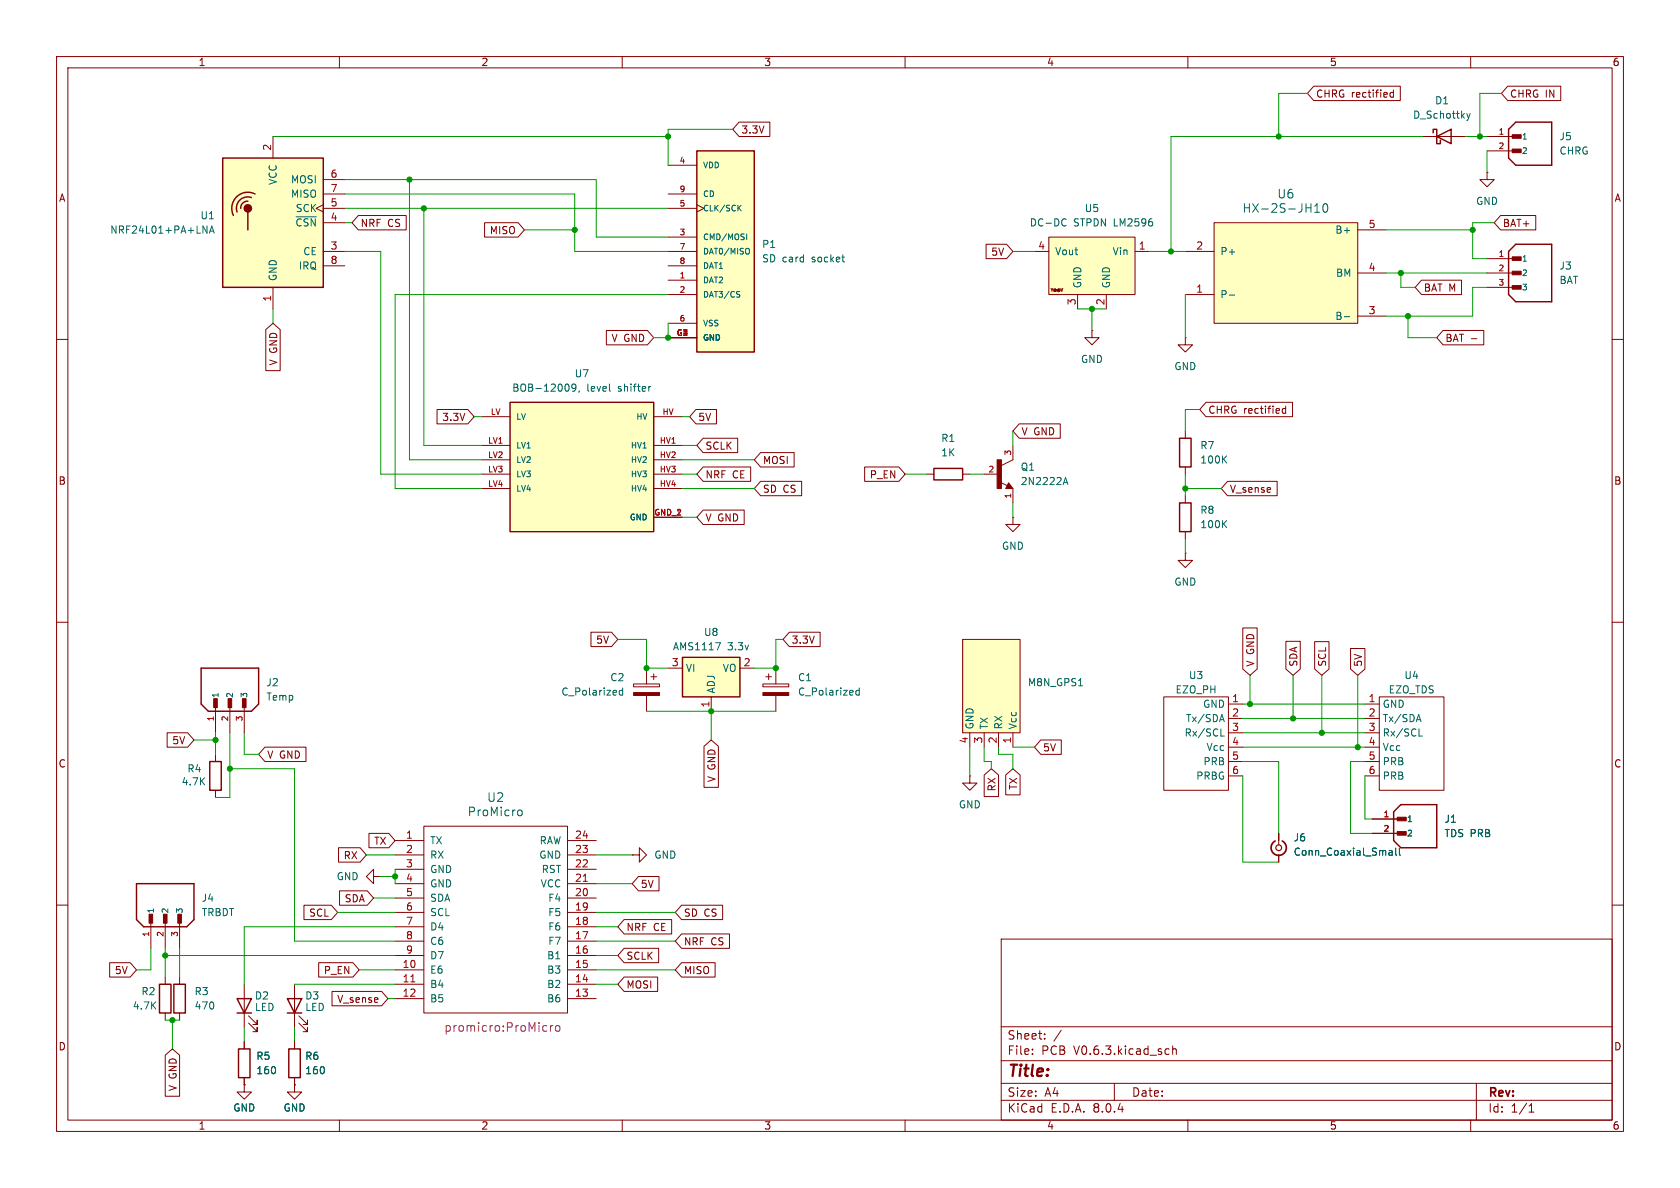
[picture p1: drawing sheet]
<svg xmlns="http://www.w3.org/2000/svg" width="297mm" height="210mm" viewBox="0 0 297 210" stroke-linecap="round" stroke-linejoin="round" font-family="sans-serif">
<g fill="none" stroke="#840000" stroke-width=".18">
<path d="M10 10h277v190h-277zM12 12h273v186h-273zM60 10v2M110 10v2M160 10v2M210 10v2M260 10v2M10 60h2M285 60h2M179.1 78.7v2.6l-2.1 1M174 83.8h2.5M176.8 85.2l1.3 .7"/>
<path d="M179.1 91.4v1.3h1.2l-1.2 1.3-1.3-1.3h1.3M179.1 91.4h.1M179.1 86.4v2.5M10 110h2M285 110h2M38.1 124.5v5M40.6 124.5v5M43.2 124.5v5M10 160h2M242.6 144.8h5M242.6 147.3h5M285 160h2"/>
<path d="M177 166h108v32h-108zM60 198v2M110 198v2M160 198v2M177 194.5h108M177 191.5h108M177 187.5h108M177 181.5h108M182.5 186.3v.1M182.5 185.5v.1M184.7 183.6v.1M184.7 182.8v.1"/>
<path d="M187.6 182.1l-1.3 2M197 191.5v3M206.2 185.4l.5 .1M206.7 186.3l-.5 .1M207.3 185.5l.2-.1 .4 .1 .1 .9M207.3 184.9v1.5M210 198v2M260 198v2M261 191.5v6.5M270.3 196.6h.9M270.3 195.5l.4-.4v1.5"/>
</g>
<g fill="#840000" stroke="#840000" stroke-width=".18">
<path d="M247 147h1.6v.6h-1.6z"/>
<path d="M247 144.5h1.6v.6h-1.6z"/>
<path d="M176.3 81.3h.7v5.1h-.7z"/>
<path d="M178.3 85.3l.8 1.1h-1.3z"/>
<path d="M42.9 123.5h.6v1.6h-.6z"/>
<path d="M40.3 123.5h.7v1.6h-.7z"/>
<path d="M37.8 123.5h.6v1.6h-.6z"/>
</g>
<path d="M35.6 118.1h10.1v6.4l-1.3 1.2h-7.6l-1.2-1.2zM246.4 143.5l1.2-1.3h6.4v7.7h-6.4l-1.2-1.3z" fill="none" stroke="#840000" stroke-width=".25"/>
<path d="M188 85.7l.4-1.3 .4 1.3M188.1 85.3h.6" fill="none" stroke="#006464" stroke-width=".18"/>
<path d="M123.2 26.7h10.1v35.5h-10.1z" fill="#ffffc2"/>
<path d="M123.2 26.7h10.1v35.5h-10.1z" fill="none" stroke="#840000" stroke-width=".25"/>
<path d="M118.1 29.2h5.1M118.1 34.3h5.1M118.1 36.8h5.1M123.2 36.2l1.3 .6-1.3 .7M118.1 49.5h5.1M118.1 57.2h5.1M118.1 47h5.1M118.1 59.7h5.1M118.1 52.1h5.1M118.1 41.9h5.1M118.1 44.5h5.1" fill="none" stroke="#840000" stroke-width=".18"/>
<path d="M130.6 36.7l.4 .6M131 36.3l-.5 .6M130.4 51.5l.4 .1M130.6 52l.2 .2-.2 .3M132 41.4v1M132.2 43.9l.3 .3-.1 .6-.2 .1" fill="none" stroke="#006464" stroke-width=".18"/>
<path d="M39.4 27.9h17.7v22.9h-17.7z" fill="#ffffc2"/>
<path d="M39.4 27.9h17.7v22.9h-17.7zM43.8 35.6a1.23 1.23 0 0 0-1.3 1.2M43.8 37.5v3.1M44.4 34.9a1.99 1.99 0 0 0-2 .5 1.99 1.99 0 0 0-.5 2.1M45.1 34.3a2.84 2.84 0 0 0-3.3 .5 2.84 2.84 0 0 0-.5 3.3M253.4 23.5v-.6h.6v2.5h.6v-.6M254 24.1l2.5-1.2v2.5zM268 21.6h6.3v7.6h-6.3l-1.3-1.3v-5zM37.1 134.6h2v5.1h-2z" fill="none" stroke="#840000" stroke-width=".25"/>
<circle cx="43.8" cy="36.8" r=".63" fill="#840000" stroke="#840000" stroke-width=".25"/>
<g fill="none" stroke="#840000" stroke-width=".18">
<path d="M48.3 24.1v3.8M57.1 36.2l-1.2 .6 1.2 .7M57.1 39.4h3.9M57.1 36.8h3.9M57.1 31.8h3.9M57.1 34.3h3.9M251.5 24.1h7.6M262.9 24.1h5.1M262.9 26.7h5.1M48.3 50.8v3.8M57.1 44.5h3.9M57.1 47h3.9"/>
<path d="M209.5 97.8v1.3h1.3l-1.3 1.2-1.2-1.2h1.2M209.5 97.8h.1M114.3 118.1v2.8M115.1 119.6h1M115.6 119.1v1M135.4 119.6h1M135.9 119.1v1M137.2 118.1v2.8M38.1 133.4v1.2M38.1 139.7v1.3M112 120.9h4.6v.5h-4.6zM114.3 122.9v2.8"/>
<path d="M134.9 120.9h4.5v.5h-4.5zM137.2 122.9v2.8M69.8 148.6h5.1M69.8 151.1h5.1M69.8 158.8h5.1M69.8 156.2h5.1M69.8 153.7h5.1M74.9 146.1h25.4v33h-25.4zM100.3 148.6h5.1M100.3 151.1h5.1M100.3 158.8h5.1M100.3 156.2h5.1"/>
<path d="M100.3 153.7h5.1M111.8 151.1h1.2v-1.2l1.3 1.2-1.3 1.3v-1.3M111.8 151.1h.1M69.8 171.5h5.1M69.8 174h5.1M69.8 176.5h5.1M69.8 168.9h5.1M69.8 166.4h5.1M69.8 163.8h5.1M69.8 161.3h5.1M100.3 171.5h5.1M100.3 174h5.1"/>
<path d="M100.3 176.5h5.1M100.3 168.9h5.1M100.3 166.4h5.1M100.3 163.8h5.1M100.3 161.3h5.1"/>
</g>
<path d="M35.9 39.9l.7 1.3v-1.3M52.4 38.3h3.5M259.3 20.1l.3 .8M259.6 20.9l-.3 .4M259.9 20.1l-.3 .8M37 41.2l.4-1.3 .5 1.3M37.1 40.9h.6M110.1 122.1l-.4-.1-.2 .3 .1 .5h.5M110.1 121.6v1.3M151.9 121.6v1.3M151.9 122.1l-.4-.1-.2 .3 .1 .5h.5M91.7 143.3l.3-.1 .3 .3-.1 .6-.2 .1-.3-.1" fill="none" stroke="#006464" stroke-width=".18"/>
<g fill="#840000" stroke="#840000" stroke-width=".18">
<path d="M134.9 122.4h4.5v.5h-4.5z"/>
<path d="M267.3 26.4h1.6v.6h-1.6z"/>
<path d="M267.3 23.8h1.6v.6h-1.6z"/>
<path d="M112 122.4h4.6v.5h-4.6z"/>
</g>
<path d="M103.1 155.8h.7M72.6 173.6h.8" fill="none" stroke="#a90000" stroke-width=".18"/>
<path d="M96.2 181.3l.5 .1M96.7 182.2l-.5 .1M97.3 181.3v1M97.8 181.3l-.3 .1-.2 .2M98.3 181.4l.2-.1 .4 .1 .1 .6-.2 .2-.3 .1-.2-.1z" fill="none" stroke="#840084" stroke-width=".18"/>
<path d="M120.6 116.2h10.2v7h-10.2z" fill="#ffffc2"/>
<path d="M208.5 77.5h2.1v5.1h-2.1zM120.6 116.2h10.2v7h-10.2zM30.7 174h2.1v5.1h-2.1z" fill="none" stroke="#840000" stroke-width=".25"/>
<path d="M209.5 76.2v1.3M209.5 82.6v1.2M118.1 118.1h2.5M130.8 118.1h2.5M125.7 123.2v2.5M31.7 172.7v1.3M31.7 179.1v1.2" fill="none" stroke="#840000" stroke-width=".18"/>
<path d="M216.3 81.1l.6 .8M216.9 80.6l-.8 .7M126.5 113.6h.9l-.6 1.3" fill="none" stroke="#006464" stroke-width=".18"/>
<path d="M214.6 39.4h25.4v17.8h-25.4z" fill="#ffffc2"/>
<g fill="none" stroke="#840000" stroke-width=".18">
<path d="M214.6 39.4h25.4v17.8h-25.4zM262.9 30.5v1.3h1.3l-1.3 1.2-1.3-1.2h1.3M262.9 30.5h.1M193 58.4v1.3h1.3l-1.3 1.3-1.2-1.3h1.2M193 58.4h.1M209.5 59.7v1.3h1.3l-1.3 1.2-1.2-1.2h1.2M209.5 59.7h.1M209.5 52.1h5.1M209.5 44.5h5.1M240 55.9h5.1M240 48.3h5.1M240 40.6h5.1"/>
<path d="M262.9 48.3h5.1M262.9 45.7h5.1M262.9 50.8h5.1M163.8 83.8h1.3M170.2 83.8h1.2M209.5 87.6v1.3M209.5 94v1.3M171.4 137.2v1.2h1.3l-1.3 1.3-1.2-1.3h1.2M171.4 137.2h.1M241.3 124.5h2.5M241.3 127h2.5M241.3 129.5h2.5"/>
<path d="M241.3 132.1h2.5M241.3 134.6h2.5M241.3 137.2h2.5M243.8 123.2h11.5v16.5h-11.5zM226.1 147.3v2.1M226.1 151.1v1.3M26.7 162.6v5M29.2 162.6v5M29.2 172.7v1.3M29.2 179.1v1.2M31.7 162.6v5M43.2 174v7.6"/>
<path d="M43.9 179.6l1.6 1.5v-.8v.8h-.8M52.1 174v7.6M52.8 179.6l1.6 1.5v-.8v.8h-.8M43.2 184.2v1.2M43.2 190.5v1.3M43.9 180.8l1.6 1.6v-.8v.8h-.8M52.1 191.8v1.2h1.2l-1.2 1.3-1.3-1.3h1.3M52.1 191.8h.1M52.1 184.2v1.2M52.1 190.5v1.3M52.8 180.8l1.6 1.6v-.8v.8h-.8"/>
</g>
<g fill="none" stroke="#006464" stroke-width=".18">
<path d="M232.4 37.5h.9M232.4 36.4l.4-.4v1.5M234.1 36.1l.1-.1a.83 .83 0 0 1 .6 .6 .83 .83 0 0 1-.3 .9h-.1a.83 .83 0 0 1-.6-.6 .83 .83 0 0 1 .3-.8zM217.3 52.2h1M237.6 56h1M216.3 92.6l.6 .7M216.9 92l-.8 .7M250.5 127.2h.6M250.8 126.3l.4 1.3M250.9 130.1h.6M245.6 150.4h.5v.8M245.6 151.1h.5"/>
<path d="M246.1 150.6l-.5 .2M246.7 149.9v1.1l.2 .2M247.4 149.9v1.1l.2 .2"/>
</g>
<circle cx="226.1" cy="149.9" r=".51" fill="none" stroke="#840000" stroke-width=".2"/>
<path d="M225.4 148.7a1.35 1.35 0 0 0-.4 2 1.35 1.35 0 0 0 2.1 0 1.35 1.35 0 0 0-.4-2" fill="none" stroke="#840000" stroke-width=".3"/>
<path d="M266.7 44.5l1.3-1.3h6.3v10.1h-6.3l-1.3-1.2zM165.1 82.8h5.1v2h-5.1zM208.5 88.9h2.1v5.1h-2.1zM24.1 156.2h10.2v6.4l-1.3 1.2h-7.6l-1.3-1.2zM28.2 174h2v5.1h-2zM41.9 176.5h2.5l-1.2 2.6zM41.9 179.1h2.5M50.8 176.5h2.5l-1.2 2.6zM50.8 179.1h2.5M42.2 185.4h2v5.1h-2zM51.1 185.4h2v5.1h-2z" fill="none" stroke="#840000" stroke-width=".25"/>
<g fill="#840000" stroke="#840000" stroke-width=".18">
<path d="M31.4 161.6h.7v1.6h-.7z"/>
<path d="M28.9 161.6h.6v1.6h-.6z"/>
<path d="M26.4 161.6h.6v1.6h-.6z"/>
<path d="M267.3 50.5h1.6v.6h-1.6z"/>
<path d="M267.3 47.9h1.6v.7h-1.6z"/>
<path d="M267.3 45.4h1.6v.6h-1.6z"/>
</g>
<path d="M185.4 41.9h15.3v10.2h-15.3z" fill="#ffffc2"/>
<path d="M182.9 44.5h2.5M185.4 41.9h15.3v10.2h-15.3zM190.5 52.1v2.5M195.6 52.1v2.5M200.7 44.5h2.5M43.2 191.8v1.2h1.2l-1.2 1.3-1.3-1.3h1.3M43.2 191.8h.1" fill="none" stroke="#840000" stroke-width=".18"/>
<path d="M188.1 38.7l.4 .1M188.5 39.8l-.4 .1" fill="none" stroke="#006464" stroke-width=".18"/>
<path d="M170.2 113h10.1v16.5h-10.1z" fill="#ffffc2"/>
<g fill="none" stroke="#840000" stroke-width=".18">
<path d="M170.2 113h10.1v16.5h-10.1zM171.4 129.5v2.6M174 129.5v2.6M176.5 129.5v2.6M179.1 129.5v2.6M205.7 123.2h11.5v16.5h-11.5zM217.2 124.5h2.5M217.2 127h2.5M217.2 129.5h2.5M217.2 132.1h2.5M217.2 134.6h2.5M217.2 137.2h2.5"/>
<path d="M66 154.9v-1.2l-1.2 1.2 1.2 1.3v-1.3h1.3M67.3 154.9h.1"/>
</g>
<path d="M190.7 121.2h.7M215.7 127.2h.6M215.8 130.1h.6M216 126.3l.4 1.3" fill="none" stroke="#006464" stroke-width=".18"/>
<path d="M90.2 71.1h25.4v22.9h-25.4z" fill="#ffffc2"/>
<path d="M90.2 71.1h25.4v22.9h-25.4z" fill="none" stroke="#840000" stroke-width=".25"/>
<g fill="none" stroke="#840000" stroke-width=".18">
<path d="M232.3 15.2h15.3v2.6h-15.3l-1.2-1.3zM246.3 15.9v1.3M246.3 16.4l-.3-.1-.3 .3 .2 .5h.4M266.5 15.2h9.4v2.6h-9.4l-1.1-1.3zM63.3 38.1h8.5v2.5h-8.5l-1.1-1.2zM85.7 39.4h5.9l1.1 1.2-1.1 1.3h-5.9zM130.7 21.6h5.4v2.5h-5.4l-1.2-1.2zM265.3 38.1h6.2v2.5h-6.2l-1.1-1.2zM47 58.3l1.3-1.1 1.2 1.1v7.2h-2.5zM107.2 58.4h7.3l1.1 1.3-1.1 1.3h-7.3zM174.3 43.2h3.7l1.1 1.3-1.1 1.2h-3.7zM251.3 49.5h7.1v2.6h-7.1l-1.1-1.3z"/>
<path d="M255.1 58.4h7.2v2.6h-7.2l-1.1-1.3zM260.1 59.9h1M77.3 72.4h5.4l1.1 1.3-1.1 1.2h-5.4zM85.1 73.7h5.1M85.1 78.7h5.1M115.6 73.7h5M115.6 78.7h5M123 72.4h3.7v2.5h-3.7l-1.1-1.2zM124.3 77.5h6.1v2.5h-6.1l-1.1-1.3zM180.2 74.9h7.2v2.6h-7.2l-1.1-1.3zM213.2 71.1h15.3v2.6h-15.3l-1.1-1.3zM227.3 71.8v1.3"/>
<path d="M227.3 72.3l-.4-.1-.2 .3 .1 .5h.5M85.1 81.3h5.1M85.1 83.8h5.1M85.1 86.4h5.1M115.6 91.4h5M115.6 81.3h5M115.6 83.8h5M115.6 86.4h5M124.3 82.5h8.4v2.6h-8.4l-1.1-1.3zM124.3 90.2h7.3v2.5h-7.3l-1.1-1.3zM134.5 85.1h7.2v2.5h-7.2l-1.2-1.2zM134.5 80h5.9v2.6h-5.9l-1.2-1.3z"/>
<path d="M152.9 82.5h6l1.1 1.3-1.1 1.3h-6zM217 85.1h8.8v2.5h-8.8l-1.1-1.2zM104.5 111.8h3.6l1.1 1.2-1.1 1.3h-3.6zM139.5 111.8h5.5v2.5h-5.5l-1.1-1.3zM219.7 111h2.6v7.3l-1.3 1.1-1.3-1.1zM227.3 113.4h2.6v4.9l-1.3 1.1-1.3-1.1zM232.4 113.4h2.6v4.9l-1.3 1.1-1.3-1.1zM238.8 114.6h2.5v3.7l-1.3 1.1-1.2-1.1zM29.5 129.5h3.7l1.1 1.3-1.1 1.3h-3.7zM46.8 132.1h7.3v2.5h-7.3l-1.1-1.2zM124.5 131.9l1.2-1.1 1.3 1.1v7.3h-2.5zM174 137l1.3-1.1 1.2 1.1v3.8h-2.5z"/>
<path d="M177.8 137l1.3-1.1 1.2 1.1v3.5h-2.5zM184 130.8h3.6v2.6h-3.6l-1.1-1.3zM59.8 149.9h3.9l1.1 1.2-1.1 1.3h-3.9zM60 157.5h4.9l1.1 1.3-1.1 1.2h-4.9zM65.2 147.3h3.5l1.1 1.3-1.1 1.3h-3.5zM112.9 154.9h3.6v2.6h-3.6l-1.1-1.3zM226.1 147.3v1.3M226.1 151.1v1.3M242.6 144.8h5M242.6 147.3h5M19.4 170.2h3.6l1.1 1.3-1.1 1.2h-3.6zM53.7 160h4.9l1.1 1.3-1.1 1.3h-4.9z"/>
<path d="M56.3 170.2h6.1l1.1 1.3-1.1 1.2h-6.1zM58.7 175.3h8.8l1.1 1.2-1.1 1.3h-8.8zM110.3 172.7h6v2.6h-6l-1.1-1.3zM110.3 167.6h6.1v2.6h-6.1l-1.1-1.3zM110.3 162.6h8.4v2.5h-8.4l-1.1-1.3zM120.5 160h7.3v2.6h-7.3l-1.1-1.3zM120.5 170.2h5.9v2.5h-5.9l-1.1-1.2zM120.5 165.1h8.5v2.5h-8.5l-1.1-1.2zM29.2 186.5l1.3-1.1 1.3 1.1v7.3h-2.6zM43.2 191.8h.1M43.2 184.2v1.2M43.2 190.5v1.3"/>
<path d="M52.1 191.8h.1M52.1 184.2v1.2M52.1 190.5v1.3"/>
</g>
<path d="M101.8 68.4l-.2 .3-.4-.1-.1-.2 .1-.4 .4-.1 .2 .1a.84 .84 0 0 1-.4 1.2h-.2M102.4 69.1l-.1 .2M107.8 69.1l.1 .1M115.1 68.3l-.3 .1M245.6 150.4h.5v.8M245.6 151.1h.5M246.1 150.6l-.5 .2M246.7 149.9v1.1l.2 .2M247.4 149.9v1.1l.2 .2" fill="none" stroke="#006464" stroke-width=".18"/>
<g fill="none" stroke="#009600" stroke-width=".18">
<path d="M231.1 16.5h-5v7.6M265.4 16.5h-3.8v7.6M48.3 24.1h69.8M61 34.3h40.6v10.2h16.5M61 36.8h57.1M61 31.8h44.4v10.1h12.7M61 39.4h1.2M72.4 31.8v49.5h12.7M74.9 36.8v41.9h10.2M129.5 22.9h-11.4v6.3M251.5 24.1h-44.5v20.4M259.1 24.1h3.8"/>
<path d="M262.9 26.7v3.8M264.2 39.4h-3.9v6.3h2.6M48.3 54.6v2.6M61 44.5h6.3v39.3h17.8M92.7 40.6h8.9M118.1 52.1h-48.3v34.3h15.3M118.1 57.2v2.5h-2.5M179.1 44.5h3.8M190.5 54.6h5.1M193 54.6v3.8M203.2 44.5h6.3M209.5 52.1v7.6"/>
<path d="M245.1 48.3h17.8M245.1 40.6h15.2M247.6 48.3v2.5h2.6M248.9 55.9v3.8h5.1M262.9 50.8h-2.6v5.1h-15.2M83.8 73.7h1.3M120.6 78.7h2.6M120.6 73.7h1.3M179.1 76.2v2.5M212.1 72.4h-2.6v3.8M120.6 83.8h2.6M120.6 86.4h12.7"/>
<path d="M120.6 81.3h12.7M120.6 91.4h2.6M160 83.8h3.8M171.4 83.8h2.6M179.1 88.9v2.5M209.5 83.8v3.8M209.5 95.3v2.5M209.5 86.4h6.4M109.2 113h5.1v5.1h3.8M138.4 113h-1.2v5.1h-3.9M221 119.4v5.1M228.6 119.4v7.6"/>
<path d="M233.7 119.4v10.1M240 119.4v12.7M34.3 130.8h3.8M38.1 129.5v3.9M40.6 135.9h11.5v30.5h17.7M40.6 129.5v11.5h-2.5M43.2 129.5v3.9h2.5M114.3 125.7h22.9M125.7 125.7v5.1M171.4 132.1v5.1M174 132.1v2.5h1.3v1.3M176.5 132.1v1.3h2.6v2.5"/>
<path d="M179.1 132.1h3.8M219.7 137.2v15.2h6.4M219.7 134.6h6.4v12.7M219.7 129.5h21.6M219.7 132.1h21.6M219.7 124.5h21.6M219.7 127h21.6M241.3 134.6h-2.5v12.7h3.8M241.3 137.2v7.6h1.3M64.8 151.1h5M66 158.8h3.8M67.3 154.9h2.5"/>
<path d="M69.8 153.7v2.5M105.4 151.1h6.4M105.4 156.2h6.4M26.7 167.6v3.9h-2.6M29.2 168.9h40.6M29.2 167.6v5.1M31.7 167.6v5.1M52.1 174h17.7M59.7 161.3h10.1M63.5 171.5h6.3M68.6 176.5h1.2M69.8 163.8h-26.6v10.2"/>
<path d="M105.4 163.8h3.8M105.4 161.3h14M105.4 166.4h14M105.4 174h3.8M105.4 168.9h3.8M105.4 171.5h14M29.2 180.3h2.5M30.5 180.3v5.1M43.2 181.6v2.6M52.1 181.6v2.6"/>
</g>
<g fill="#009600" stroke="#009600" stroke-width=".18">
<circle cx="261.6" cy="24.1" r=".46"/>
<circle cx="226.1" cy="24.1" r=".46"/>
<circle cx="248.9" cy="55.9" r=".46"/>
<circle cx="260.3" cy="40.6" r=".46"/>
<circle cx="209.5" cy="86.4" r=".46"/>
<circle cx="221" cy="124.5" r=".46"/>
<circle cx="233.7" cy="129.5" r=".46"/>
<circle cx="240" cy="132.1" r=".46"/>
<circle cx="228.6" cy="127" r=".46"/>
<circle cx="207" cy="44.5" r=".46"/>
<circle cx="247.6" cy="48.3" r=".46"/>
<circle cx="193" cy="54.6" r=".46"/>
<circle cx="101.6" cy="40.6" r=".46"/>
<circle cx="74.9" cy="36.8" r=".46"/>
<circle cx="72.4" cy="31.8" r=".46"/>
<circle cx="137.2" cy="118.1" r=".46"/>
<circle cx="114.3" cy="118.1" r=".46"/>
<circle cx="69.8" cy="154.9" r=".46"/>
<circle cx="125.7" cy="125.7" r=".46"/>
<circle cx="30.5" cy="180.3" r=".46"/>
<circle cx="118.1" cy="24.1" r=".46"/>
<circle cx="118.1" cy="59.7" r=".46"/>
<circle cx="40.6" cy="135.9" r=".46"/>
<circle cx="38.1" cy="130.8" r=".46"/>
<circle cx="29.2" cy="168.9" r=".46"/>
</g>
<text font-size="2.8" fill="#840000" x="178" y="190.9">Title:</text>
<g font-size="2.1" fill="#006464">
<text x="225.7" y="35.3">U6</text>
<text x="219.6" y="37.8">HX-2S-JH10</text>
<text x="86" y="142">U2</text>
<text x="82.6" y="144.5">ProMicro</text>
</g>
<text font-size="2.1" fill="#840084" x="78.4" y="182.6">promicro:ProMicro</text>
<g font-size="2.1" fill="#840000">
<text x="178" y="184">Sheet:</text>
<text x="178" y="186.7">File:</text>
<text x="184.1" y="186.7">PCB</text>
<text x="189.9" y="186.7">V0.6.3.kicad_sch</text>
<text x="178" y="196.9">KiCad</text>
<text x="178" y="194.1">Size:</text>
<text x="184.7" y="194.1">A4</text>
<text x="185.7" y="196.9">E.D.A.</text>
<text x="193.3" y="196.9">8.0.4</text>
<text x="200" y="194.1">Date:</text>
<text x="263" y="194.3">Rev:</text>
<text x="263" y="196.9">Id:</text>
<text x="267.1" y="196.9">1/1</text>
</g>
<g font-size="1.8" fill="#840000">
<text x="35" y="11.9">1</text>
<text x="85" y="11.9">2</text>
<text x="135" y="11.9">3</text>
<text x="185" y="11.9">4</text>
<text x="235" y="11.9">5</text>
<text x="285" y="11.9">6</text>
<text x="232.6" y="17.5">CHRG rectified</text>
<text x="266.9" y="17.5">CHRG IN</text>
<text x="131" y="23.8">3.3V</text>
<text x="10.3" y="35.9">A</text>
<text x="285.3" y="35.9">A</text>
<text x="63.7" y="40.3">NRF CS</text>
<text x="86.5" y="41.6">MISO</text>
<text x="265.6" y="40.3">BAT+</text>
<text x="175.1" y="45.4">5V</text>
<text x="251.6" y="51.8">BAT M</text>
<text x="49.2" y="64.7" transform="rotate(-90 49.2 64.7)">V GND</text>
<text x="108" y="60.6">V GND</text>
<text x="255.4" y="60.6">BAT -</text>
<text x="78.1" y="74.6">3.3V</text>
<text x="123.3" y="74.6">5V</text>
<text x="180.5" y="77.2">V GND</text>
<text x="213.5" y="73.3">CHRG rectified</text>
<text x="124.6" y="79.7">SCLK</text>
<text x="134.8" y="82.2">MOSI</text>
<text x="10.3" y="85.9">B</text>
<text x="124.6" y="84.8">NRF CE</text>
<text x="134.8" y="87.3">SD CS</text>
<text x="153.7" y="84.8">P_EN</text>
<text x="217.3" y="87.3">V_sense</text>
<text x="285.3" y="85.9">B</text>
<text x="124.6" y="92.4">V GND</text>
<text x="105.3" y="114">5V</text>
<text x="139.9" y="114">3.3V</text>
<text x="221.9" y="118" transform="rotate(-90 221.9 118)">V GND</text>
<text x="229.6" y="118" transform="rotate(-90 229.6 118)">SDA</text>
<text x="234.6" y="118" transform="rotate(-90 234.6 118)">SCL</text>
<text x="241" y="118" transform="rotate(-90 241 118)">5V</text>
<text x="30.4" y="131.8">5V</text>
<text x="10.3" y="135.9">C</text>
<text x="47.1" y="134.3">V GND</text>
<text x="184.3" y="133">5V</text>
<text x="285.3" y="135.9">C</text>
<text x="126.7" y="138.4" transform="rotate(-90 126.7 138.4)">V GND</text>
<text x="176.2" y="140" transform="rotate(-90 176.2 140)">RX</text>
<text x="180" y="139.7" transform="rotate(-90 180 139.7)">TX</text>
<text x="66" y="149.5">TX</text>
<text x="60.7" y="152.1">RX</text>
<text x="60.8" y="159.7">SDA</text>
<text x="113.2" y="157.2">5V</text>
<text x="54.6" y="162.2">SCL</text>
<text x="110.6" y="164.8">NRF CE</text>
<text x="120.8" y="162.2">SD CS</text>
<text x="120.8" y="167.3">NRF CS</text>
<text x="20.2" y="172.4">5V</text>
<text x="57.2" y="172.4">P_EN</text>
<text x="110.6" y="169.9">SCLK</text>
<text x="120.8" y="172.4">MISO</text>
<text x="59.5" y="177.5">V_sense</text>
<text x="110.6" y="174.9">MOSI</text>
<text x="10.3" y="185.9">D</text>
<text x="285.3" y="185.9">D</text>
<text x="31.4" y="193" transform="rotate(-90 31.4 193)">V GND</text>
<text x="35" y="199.9">1</text>
<text x="85" y="199.9">2</text>
<text x="135" y="199.9">3</text>
<text x="185" y="199.9">4</text>
<text x="235" y="199.9">5</text>
<text x="285" y="199.9">6</text>
</g>
<g font-size="1.8" fill="#006464">
<text x="249.7" y="21.2">D_Schottky</text>
<text x="253.6" y="18.6">D1</text>
<text x="275.6" y="25">J5</text>
<text x="275.6" y="27.5">CHRG</text>
<text x="49.1" y="32.8" transform="rotate(-90 49.1 32.8)">VCC</text>
<text x="51.3" y="32.6">MOSI</text>
<text x="51.3" y="35.2">MISO</text>
<text x="19.4" y="41.5">NRF24L01+PA+LNA</text>
<text x="35.3" y="39">U1</text>
<text x="52.1" y="40.2">~{CSN}</text>
<text x="52.2" y="37.7">SCK</text>
<text x="182" y="40.2">DC-DC</text>
<text x="189.8" y="40.2">STPDN LM2596</text>
<text x="191.7" y="37.7">U5</text>
<text x="236" y="41.5">B+</text>
<text x="260.9" y="36.4">GND</text>
<text x="52.7" y="47.9">IRQ</text>
<text x="53.5" y="45.3">CE</text>
<text x="134.6" y="44">P1</text>
<text x="134.6" y="46.6">SD card</text>
<text x="143.6" y="46.6">socket</text>
<text x="186.4" y="45.3">Vout</text>
<text x="196.6" y="45.3">Vin</text>
<text x="215.6" y="45.3">P+</text>
<text x="275.6" y="47.9">J3</text>
<text x="49.1" y="49.8" transform="rotate(-90 49.1 49.8)">GND</text>
<text x="191.4" y="51.1" transform="rotate(-90 191.4 51.1)">GND</text>
<text x="196.4" y="51.1" transform="rotate(-90 196.4 51.1)">GND</text>
<text x="215.6" y="52.9">P-</text>
<text x="236.1" y="49.1">BM</text>
<text x="275.6" y="50.4">BAT</text>
<text x="236" y="56.7">B-</text>
<text x="191" y="64.4">GND</text>
<text x="207.5" y="65.6">GND</text>
<text x="90.5" y="69.4">BOB-12009,</text>
<text x="101.5" y="66.9">U7</text>
<text x="103.7" y="69.4">level</text>
<text x="109.4" y="69.4">shifter</text>
<text x="166.3" y="78.3">R1</text>
<text x="166.3" y="80.9">1K</text>
<text x="180.3" y="83.4">Q1</text>
<text x="212.1" y="79.6">R7</text>
<text x="212.1" y="82.1">100K</text>
<text x="180.3" y="86">2N2222A</text>
<text x="212.1" y="91">R8</text>
<text x="212.1" y="93.6">100K</text>
<text x="177" y="97.4">GND</text>
<text x="207.5" y="103.7">GND</text>
<text x="124.4" y="112.6">U8</text>
<text x="118.9" y="115.2">AMS1117</text>
<text x="121.2" y="119">VI</text>
<text x="127.7" y="119">VO</text>
<text x="128.6" y="115.2">3.3v</text>
<text x="47" y="121.5">J2</text>
<text x="47" y="124.1">Temp</text>
<text x="99.1" y="123.2">C_Polarized</text>
<text x="107.8" y="120.6">C2</text>
<text x="126.6" y="122.7" transform="rotate(-90 126.6 122.7)">ADJ</text>
<text x="141" y="120.6">C1</text>
<text x="141" y="123.2">C_Polarized</text>
<text x="181.6" y="121.5">M8N_GPS1</text>
<text x="207.7" y="122.8">EZO_PH</text>
<text x="210.1" y="120.2">U3</text>
<text x="212.6" y="125.3">GND</text>
<text x="244.3" y="125.3">GND</text>
<text x="245.4" y="122.8">EZO_TDS</text>
<text x="248.2" y="120.2">U4</text>
<text x="172.3" y="129" transform="rotate(-90 172.3 129)">GND</text>
<text x="174.9" y="129" transform="rotate(-90 174.9 129)">TX</text>
<text x="177.4" y="129" transform="rotate(-90 177.4 129)">RX</text>
<text x="179.9" y="129" transform="rotate(-90 179.9 129)">Vcc</text>
<text x="209.3" y="130.4">Rx/SCL</text>
<text x="209.6" y="127.9">Tx/SDA</text>
<text x="244.3" y="127.9">Tx/SDA</text>
<text x="244.3" y="130.4">Rx/SCL</text>
<text x="33" y="136.8">R4</text>
<text x="212.6" y="135.5">PRB</text>
<text x="213.2" y="132.9">Vcc</text>
<text x="244.3" y="132.9">Vcc</text>
<text x="244.3" y="135.5">PRB</text>
<text x="32" y="139">4.7K</text>
<text x="169.4" y="143.1">GND</text>
<text x="211.4" y="138">PRBG</text>
<text x="244.3" y="138">PRB</text>
<text x="75.9" y="149.5">TX</text>
<text x="95.3" y="149.5">RAW</text>
<text x="228.6" y="148.9">J6</text>
<text x="255.3" y="145.6">J1</text>
<text x="255.3" y="148.2">TDS PRB</text>
<text x="59.4" y="155.8">GND</text>
<text x="75.9" y="152">RX</text>
<text x="75.9" y="154.5">GND</text>
<text x="95.2" y="152">GND</text>
<text x="95.7" y="154.5">RST</text>
<text x="115.6" y="152">GND</text>
<text x="228.6" y="151.5">Conn_Coaxial_Small</text>
<text x="35.6" y="159.6">J4</text>
<text x="75.9" y="157.1">GND</text>
<text x="75.9" y="159.6">SDA</text>
<text x="95.5" y="157.1">VCC</text>
<text x="96.8" y="159.6">F4</text>
<text x="35.6" y="162.2">TRBDT</text>
<text x="75.9" y="162.2">SCL</text>
<text x="75.9" y="164.7">D4</text>
<text x="75.9" y="167.2">C6</text>
<text x="96.8" y="167.2">F7</text>
<text x="96.8" y="164.7">F6</text>
<text x="96.8" y="162.2">F5</text>
<text x="75.9" y="172.3">E6</text>
<text x="75.9" y="169.8">D7</text>
<text x="96.6" y="172.3">B3</text>
<text x="96.6" y="169.8">B1</text>
<text x="23.4" y="178.7">4.7K</text>
<text x="24.9" y="176.1">R2</text>
<text x="34.3" y="176.1">R3</text>
<text x="34.3" y="178.7">470</text>
<text x="45" y="176.9">D2</text>
<text x="45" y="178.9">LED</text>
<text x="53.9" y="176.9">D3</text>
<text x="53.9" y="178.9">LED</text>
<text x="75.9" y="174.9">B4</text>
<text x="75.9" y="177.4">B5</text>
<text x="96.6" y="177.4">B6</text>
<text x="96.6" y="174.9">B2</text>
<text x="45.2" y="187.6">R5</text>
<text x="45.2" y="190.1">160</text>
<text x="53.9" y="187.6">R6</text>
<text x="53.9" y="190.1">160</text>
<text x="41.1" y="196.7">GND</text>
<text x="50" y="196.7">GND</text>
</g>
<g font-size="1.8" fill="#a90000">
<text x="48" y="26.7" transform="rotate(-90 48 26.7)">2</text>
<text x="58.3" y="31.5">6</text>
<text x="58.3" y="34">7</text>
<text x="58.3" y="39.1">4</text>
<text x="58.3" y="36.6">5</text>
<text x="241.9" y="40.4">5</text>
<text x="58.3" y="44.2">3</text>
<text x="58.3" y="46.7">8</text>
<text x="183.4" y="44.2">4</text>
<text x="201.2" y="44.2">1</text>
<text x="211.4" y="44.2">2</text>
<text x="48" y="53.4" transform="rotate(-90 48 53.4)">1</text>
<text x="211.4" y="51.8">1</text>
<text x="241.9" y="48">4</text>
<text x="190.2" y="54" transform="rotate(-90 190.2 54)">3</text>
<text x="195.3" y="54" transform="rotate(-90 195.3 54)">2</text>
<text x="241.9" y="55.6">3</text>
<text x="118.7" y="117.9">3</text>
<text x="131.4" y="117.9">2</text>
<text x="125.5" y="125.2" transform="rotate(-90 125.5 125.2)">1</text>
<text x="217.7" y="124.2">1</text>
<text x="241.9" y="124.2">1</text>
<text x="171.2" y="131.5" transform="rotate(-90 171.2 131.5)">4</text>
<text x="173.7" y="131.5" transform="rotate(-90 173.7 131.5)">3</text>
<text x="176.3" y="131.5" transform="rotate(-90 176.3 131.5)">2</text>
<text x="178.8" y="131.5" transform="rotate(-90 178.8 131.5)">1</text>
<text x="217.7" y="126.7">2</text>
<text x="217.7" y="129.3">3</text>
<text x="217.7" y="131.8">4</text>
<text x="241.9" y="126.7">2</text>
<text x="241.9" y="129.3">3</text>
<text x="241.9" y="131.8">4</text>
<text x="217.7" y="134.4">5</text>
<text x="217.7" y="136.9">6</text>
<text x="241.9" y="134.4">5</text>
<text x="241.9" y="136.9">6</text>
<text x="71.7" y="148.3">1</text>
<text x="101.6" y="148.3">24</text>
<text x="71.7" y="150.9">2</text>
<text x="71.7" y="153.4">3</text>
<text x="71.7" y="156">4</text>
<text x="101.6" y="156">21</text>
<text x="101.6" y="153.4">22</text>
<text x="101.6" y="150.9">23</text>
<text x="71.7" y="158.5">5</text>
<text x="71.7" y="161">6</text>
<text x="101.6" y="161">19</text>
<text x="101.6" y="158.5">20</text>
<text x="71.7" y="163.6">7</text>
<text x="71.7" y="166.1">8</text>
<text x="101.6" y="166.1">17</text>
<text x="101.6" y="163.6">18</text>
<text x="71.1" y="171.2">10</text>
<text x="71.1" y="173.7">11</text>
<text x="71.7" y="168.7">9</text>
<text x="101.6" y="173.7">14</text>
<text x="101.6" y="171.2">15</text>
<text x="101.6" y="168.7">16</text>
<text x="71.1" y="176.3">12</text>
<text x="101.6" y="176.3">13</text>
</g>
<g font-size="1.4" fill="#a90000">
<text x="264.8" y="23.9">1</text>
<text x="120" y="29">4</text>
<text x="264.8" y="26.4">2</text>
<text x="120" y="34">9</text>
<text x="120" y="41.7">3</text>
<text x="120" y="36.6">5</text>
<text x="120" y="46.7">8</text>
<text x="120" y="44.2">7</text>
<text x="264.8" y="45.5">1</text>
<text x="120" y="49.3">1</text>
<text x="120" y="51.8">2</text>
<text x="264.8" y="48">2</text>
<text x="264.8" y="50.5">3</text>
<text x="119.5" y="59.4">G1</text>
<text x="120" y="56.9">6</text>
<text x="120.6" y="59.4">2</text>
<text x="86.7" y="73.4">LV</text>
<text x="117" y="73.4">HV</text>
<text x="86.2" y="78.5">LV1</text>
<text x="86.2" y="81">LV2</text>
<text x="86.2" y="83.6">LV3</text>
<text x="116.5" y="78.5">HV1</text>
<text x="116.5" y="81">HV2</text>
<text x="116.5" y="83.6">HV3</text>
<text x="174.6" y="83.6">2</text>
<text x="178.8" y="80.6" transform="rotate(-90 178.8 80.6)">3</text>
<text x="86.2" y="86.1">LV4</text>
<text x="116.5" y="86.1">HV4</text>
<text x="178.8" y="88.2" transform="rotate(-90 178.8 88.2)">1</text>
<text x="115.6" y="91.2">GND_1</text>
<text x="119.5" y="91.2">2</text>
<text x="37.8" y="127.6" transform="rotate(-90 37.8 127.6)">1</text>
<text x="40.4" y="127.6" transform="rotate(-90 40.4 127.6)">2</text>
<text x="42.9" y="127.6" transform="rotate(-90 42.9 127.6)">3</text>
<text x="244.5" y="144.5">1</text>
<text x="244.5" y="147.1">2</text>
<text x="26.4" y="165.7" transform="rotate(-90 26.4 165.7)">1</text>
<text x="29" y="165.7" transform="rotate(-90 29 165.7)">2</text>
<text x="31.5" y="165.7" transform="rotate(-90 31.5 165.7)">3</text>
</g>
<g font-size="1.4" fill="#006464">
<text x="124.2" y="29.9">VDD</text>
<text x="269" y="24.9">1</text>
<text x="269" y="27.4">2</text>
<text x="124.2" y="35">CD</text>
<text x="124.2" y="37.6">CLK/SCK</text>
<text x="124.2" y="47.7">DAT1</text>
<text x="124.2" y="42.6">CMD/MOSI</text>
<text x="124.2" y="45.2">DAT0/MISO</text>
<text x="269" y="46.5">1</text>
<text x="124.2" y="50.3">DAT2</text>
<text x="124.2" y="52.8">DAT3/CS</text>
<text x="269" y="49">2</text>
<text x="269" y="51.5">3</text>
<text x="124.2" y="57.9">VSS</text>
<text x="124.2" y="60.4">GND</text>
<text x="91.2" y="74.4">LV</text>
<text x="112.4" y="74.4">HV</text>
<text x="91.2" y="79.5">LV1</text>
<text x="91.2" y="82">LV2</text>
<text x="111.4" y="79.5">HV1</text>
<text x="111.4" y="82">HV2</text>
<text x="91.2" y="84.6">LV3</text>
<text x="91.2" y="87.1">LV4</text>
<text x="111.4" y="84.6">HV3</text>
<text x="111.4" y="87.1">HV4</text>
<text x="111.2" y="92.2">GND</text>
<text x="38.8" y="123.4" transform="rotate(-90 38.8 123.4)">1</text>
<text x="41.4" y="123.4" transform="rotate(-90 41.4 123.4)">2</text>
<text x="43.9" y="123.4" transform="rotate(-90 43.9 123.4)">3</text>
<text x="248.7" y="145.5">1</text>
<text x="248.7" y="148.1">2</text>
<text x="27.4" y="161.5" transform="rotate(-90 27.4 161.5)">1</text>
<text x="29.9" y="161.5" transform="rotate(-90 29.9 161.5)">2</text>
<text x="32.5" y="161.5" transform="rotate(-90 32.5 161.5)">3</text>
</g>
<text font-size=".7" fill="#840000" x="185.6" y="51.7">Y@@V</text>
</svg>
